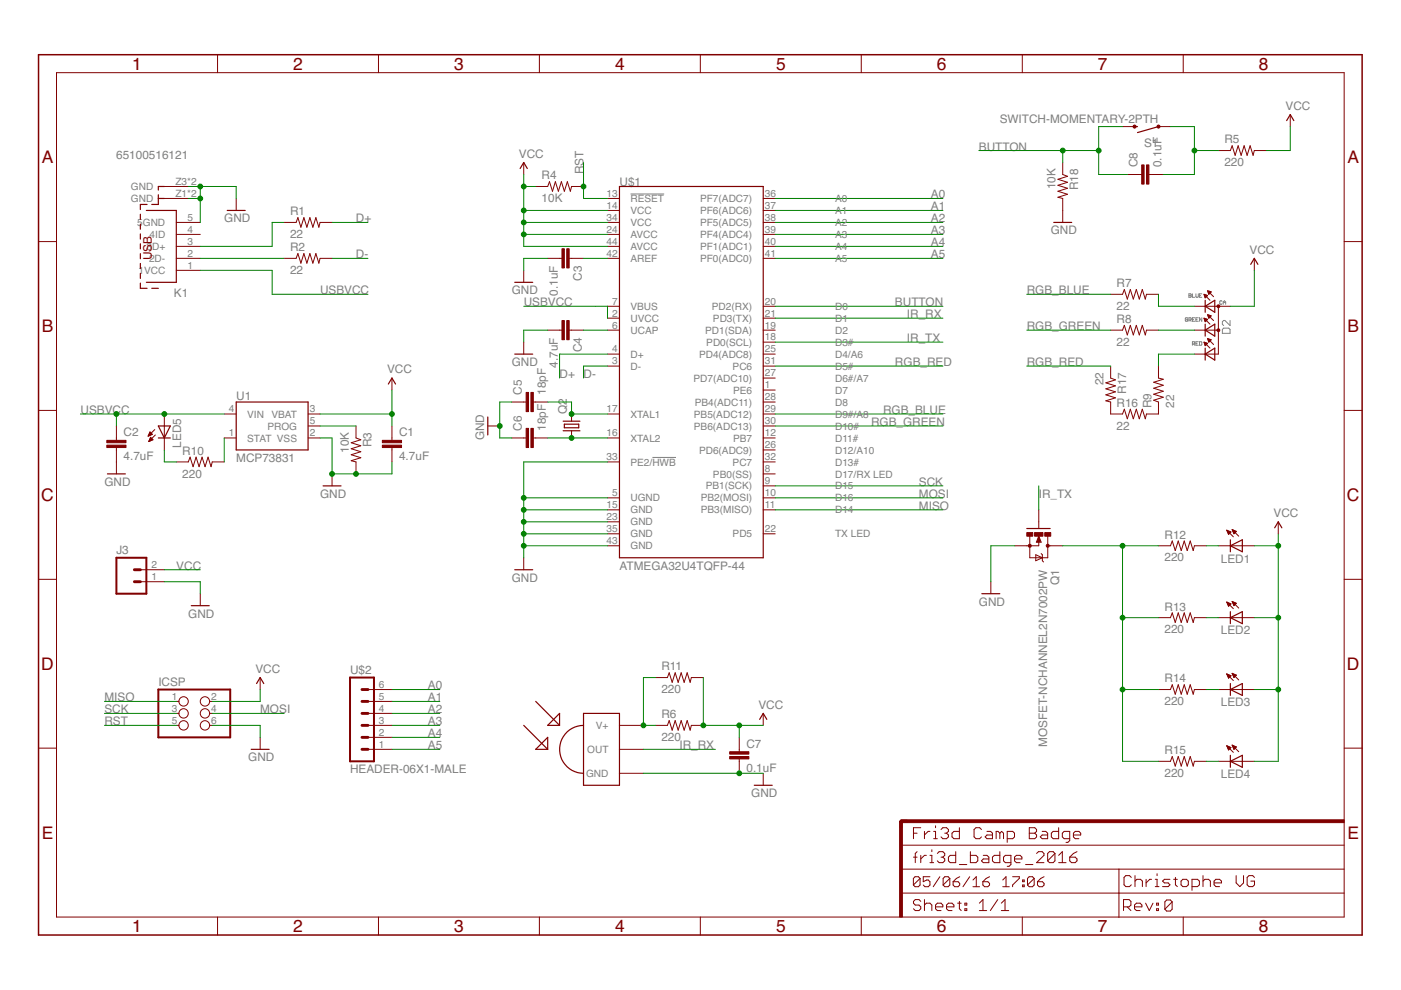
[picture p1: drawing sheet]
<svg xmlns="http://www.w3.org/2000/svg" width="297mm" height="210mm" viewBox="0 0 297 210" stroke-linecap="round" stroke-linejoin="round" font-family="sans-serif">
<g fill="none" stroke="#808080" stroke-width=".21">
<path d="M133.7 41.1h7.1M251.8 67.5l-.1-.1-.4 .1 .1 .6 .4-.1v-.2h-.2M252.1 62.3l.5 .1-.2 .6h-.3zM252.1 67.9h.3l.2-.4-.5-.1v.7M252.1 62.7h.3M252.3 67.9l.3 .2M252.8 62.3v.7h.5M252.8 72.9l.5-.1-.1-.3h-.4v.7M252.8 67.8h.3M253.1 72.9l.2 .3M253.3 67.4h-.5v.7h.5M253.6 62.3l.1 .7 .4-.1v-.6"/>
<path d="M253.6 67.8h.2M253.6 72.8h.2M254.1 67.4h-.5v.7h.5M254.1 72.5h-.5v.7h.5M254.3 62.7h.3M254.3 72.5l.5 .1-.1 .6h-.4zM254.8 62.3h-.5v.7h.5M254.8 67.4v.7l-.5-.7v.7M259.1 63.9l-.1-.1-.4 .1v.5l.1 .1 .4-.1M259.2 69.8l.2-.2h1.1l.3 .2v.9h-1.6zM259.4 64.5v-.5l.2-.2 .3 .2v.5M259.4 64.1h.5"/>
<path d="M260.8 67.9v1.1l-1.1-1.1h-.3l-.2 .3v.5l.2 .3M138.3 97h5"/>
</g>
<g fill="#800000" stroke="#800000" stroke-width=".21">
<path d="M190.7 174.1h.6v20.3h-.6z"/>
<path d="M191 173.8h94v.6h-94z"/>
<path d="M81.1 94.4h4v.5h-4z"/>
<path d="M81.1 93.4h4v.5h-4z"/>
<path d="M22.6 94.4h4.1v.5h-4.1z"/>
<path d="M22.6 93.4h4.1v.5h-4.1z"/>
<path d="M119.1 52.7h.6v4.1h-.6z"/>
<path d="M120.2 52.7h.5v4.1h-.5z"/>
<path d="M119.1 68h.6v4h-.6z"/>
<path d="M120.2 68h.5v4h-.5z"/>
<path d="M112.6 83.2h.5v4.1h-.5z"/>
<path d="M111.5 83.2h.6v4.1h-.6z"/>
<path d="M112.6 90.8h.5v4.1h-.5z"/>
<path d="M111.5 90.8h.6v4.1h-.6z"/>
<path d="M154.7 160.4h4.1v.5h-4.1z"/>
<path d="M154.7 159.4h4.1v.5h-4.1z"/>
<path d="M243.1 35h.5v4h-.5z"/>
<path d="M242.1 35h.5v4h-.5z"/>
<path d="M217.7 112.9h1.3v.8h-1.3z"/>
<path d="M221.5 112.9h1.3v.8h-1.3z"/>
<path d="M219.4 112.9h1.7v.8h-1.7z"/>
</g>
<g fill="none" stroke="#800000" stroke-width=".21">
<path d="M12 15.4h273v179h-273zM46.1 11.6v3.8M80.2 11.6v3.8M114.4 11.6v3.8M148.5 11.6v3.8M182.6 11.6v3.8M216.7 11.6v3.8M250.9 11.6v3.8M34.8 39.5h5.1M111 34.5v2.5M113.6 39.5h2.5l.4-1 .6 2.1 .7-2.1 .6 2.1 .6-2.1 .7 2.1 .6-2.1 .6 2.1 .3-1.1h2.5M225.3 34.5v2.5l1 .4-2 .6 2 .7-2 .6 2 .6-2 .7 2 .6-2 .6 1 .3v5.1"/>
<path d="M238 26.8h2.5M239 37h3.1M243.6 37h3M245.6 26.8h2.6M258.3 31.9h2.6l.3-1 .7 2 .6-2 .6 2 .7-2 .6 2 .6-2 .7 2 .2-1h2.6M273.6 24.3v2.5M8.2 51.2h3.8M34.8 42.1h5.1M37.4 54.8h5.1M37.4 49.7h5.1M37.4 52.2h5.1M37.4 47.2h5.1"/>
<path d="M37.4 57.3h5.1M50.1 42.1v2.5M60.2 54.8h2.6l.4-1 .6 2 .6-2 .7 2 .6-2 .6 2 .7-2 .6 2 .3-1h2.5M60.2 47.2h2.6l.4-1.1 .6 2.1 .6-2.1 .7 2.1 .6-2.1 .6 2.1 .7-2.1 .6 2.1 .3-1h2.5M111 57.3v2.6M116.1 54.8h3M120.7 54.8h3M128.8 42.1h2.5M128.8 54.8h2.5M128.8 49.7h2.5M128.8 52.2h2.5M128.8 47.2h2.5"/>
<path d="M128.8 44.6h2.5M161.8 42.1h2.6M161.8 54.8h2.6M161.8 49.7h2.6M161.8 52.2h2.6M161.8 47.2h2.6M161.8 44.6h2.6M265.9 54.8v2.5M285 51.2h3.8M111 72.5v2.6M116.1 70h3M120.7 70h3"/>
<path d="M128.8 75.1h2.5M128.8 77.6h2.5M128.8 70h2.5M128.8 64.9h2.5M128.8 67.5h2.5M161.8 75.1h2.6M161.8 77.6h2.6M161.8 72.5h2.6M161.8 70h2.6M161.8 64.9h2.6M161.8 67.5h2.6M235.5 77.6v2.6l1 .3-2 .7 2 .6-2 .6 2 .7-2 .6 2 .6-2 .7 1 .2v2.6h2.5l.4-1 .6 2 .6-2 .7 2 .6-2 .7 2 .6-2 .6 2 .3-1h2.5v-2.6l-1-.3 2-.7-2-.6 2-.6-2-.7 2-.6-2-.7 2-.6-1-.2v-2.6"/>
<path d="M235.5 70h2.5l.4-1 .6 2 .6-2 .7 2 .6-2 .7 2 .6-2 .6 2 .3-1h2.5M235.5 62.4h2.5l.4-1 .6 2 .6-2 .7 2 .6-2 .7 2 .6-2 .6 2 .3-1h2.5M253.2 70h5.1M253.2 64.9h7.7M255.3 72.5l.7 .3-.5 .5zM255.3 67.5l.7 .2-.5 .5zM255.3 62.4l.7 .3-.5 .5zM255.3 72.6h.1M255.3 67.5h.2M255.3 62.5h.2M255.3 72.7h.5M255.3 67.6h.5"/>
<path d="M255.3 62.6h.6M255.4 72.8h.6M255.4 67.8h.6M255.4 62.7h.6M255.4 73h.5M255.4 67.9h.5M255.4 62.8h.5M255.5 73.1h.3M255.5 68h.3M255.5 62.9h.2M255.5 73.2h.1M255.5 68.1h.1"/>
<path d="M255.5 63.1h.1M255.7 72.9l.8 .9M255.7 67.8l.8 .9M255.7 62.8l.8 .9M256 71.8l.8 .2-.5 .5zM256 66.7l.8 .3-.5 .5zM256 61.6l.8 .3-.5 .5zM256.1 71.9h.2M256.1 66.8h.2M256.1 61.7h.3M256.1 72h.6M256.1 66.9h.6"/>
<path d="M256.1 61.9h.7M256.2 72.1h.5M256.2 67.1h.5M256.2 62h.5M256.2 72.2h.4M256.2 67.2h.4M256.2 62.1h.4M256.2 72.3h.3M256.2 67.3h.3M256.2 62.2h.3M256.3 72.5h.1M256.3 67.4h.1"/>
<path d="M256.3 62.3h.1M256.4 72.2l.9 .8M256.4 67.1l.9 .9M256.4 62l.9 .9M258.3 64.9v10.2h-5.1M8.2 87h3.8M24.7 90.3v3.1M24.7 94.9v5.6M31.5 92.4h.2M31.5 92.3h.4M31.6 92.1h.6M31.6 93.6h.1"/>
<path d="M31.6 93.5h.3M31.6 92h.6M31.7 91.9h.4M31.7 93.3h.5M31.7 93.2h.7M31.7 91.8h.3M31.8 91.7h.1M31.8 93.1h.5M31.8 91.6l.5 .5-.9 .4zM31.8 93h.4M31.9 92.9h.1M31.9 92.7l-.4 .9"/>
<path d="M31.9 92.7l.5 .5-.9 .4M31.9 92.7h.1M32.8 91.1l-1.4 1.4M32.9 92.2l-1.4 1.4M34.8 87.8v7.6M37.4 97.9h2.5l.4-1 .6 2.1 .7-2.1 .6 2.1 .6-2.1 .7 2.1 .6-2.1 .6 2.1 .3-1.1h2.5M47.5 87.8h2.6M47.5 92.9h2.6M65.3 87.8h2.6M65.3 90.3h2.6M65.3 92.9h2.6M75.5 90.3v2.6l1 .3-2 .7 2 .6-2 .6 2 .7-2 .6 2 .6-2 .7 1 .2v2.6"/>
<path d="M83.1 80.2v2.5M83.1 90.3v3.1M83.1 94.9v3M103.4 90.3h2.6M108.5 85.2h3M108.5 92.9h3M113.1 85.2h3M113.1 92.9h3M121.2 87.8v1.5M121.2 91.3v1.6M128.8 87.8h2.5M128.8 92.9h2.5"/>
<path d="M128.8 97.9h2.5M161.8 85.2h2.6M161.8 87.8h2.6M161.8 90.3h2.6M161.8 92.9h2.6M161.8 97.9h2.6M161.8 95.4h2.6M161.8 80.2h2.6M161.8 82.7h2.6M285 87h3.8M70.4 100.5v2.5M111 118.3v2.5"/>
<path d="M128.8 108.1h2.5M128.8 110.6h2.5M128.8 113.2h2.5M128.8 115.7h2.5M128.8 105.6h2.5M161.8 108.1h2.6M161.8 113.2h2.6M161.8 100.5h2.6M161.8 103h2.6M161.8 105.6h2.6M218.3 113.7v4.6h3.8v-4.6M219.6 117.6l1.4 .7-1.4 .6z"/>
<path d="M220.2 114.8v.9h-5M220.2 108.1v3.8M220.2 113.7l.5 1.3h-1zM220.7 117.4l.3 .2v1.3l.3 .2M222.1 115.7h3.2M245.6 115.7h2.6l.3-1 .7 2 .6-2 .6 2 .7-2 .6 2 .6-2 .7 2 .2-1h2.6M258.3 115.7h7.6M260.1 112.4l1.4 1.4M260.1 112.4l.9 .4-.5 .5zM260.1 112.5h.2M260.2 112.6h.4M260.2 112.8h.7"/>
<path d="M260.3 112.9h.6M260.3 113h.5M260.4 113.1h.3M260.5 113.2h.1M261.2 112.3l1.4 1.4M261.2 112.3l.9 .4-.5 .5zM261.3 112.4h.2M261.3 112.5h.5M261.4 112.6h.7M261.5 112.8h.5M261.5 112.9h.4M261.6 113h.2"/>
<path d="M261.6 113.1h.1M271 110.6v2.6M8.2 122.8h3.8M29.8 123.3h5M29.8 120.8h5M42.5 125.9v2.5M210.1 123.3v2.6M245.6 131h2.6l.3-1.1 .7 2.1 .6-2.1 .6 2.1 .7-2.1 .6 2.1 .6-2.1 .7 2.1 .2-1h2.6M258.3 131h7.6M260.1 127.7l.9 .3-.5 .5zM260.1 127.7l1.4 1.4M260.1 127.7h.2"/>
<path d="M260.2 127.8h.3M260.2 128h.6M260.3 128.1h.6M260.3 128.2h.5M260.4 128.3h.3M260.4 128.4h.2M261.2 127.5l1.4 1.4M261.2 127.5l.9 .4-.5 .5zM261.3 127.6h.1M261.3 127.7h.4M261.4 127.8h.6M261.4 128h.7"/>
<path d="M261.5 128.1h.5M261.5 128.2h.3M261.6 128.3h.1M285 122.8h3.8M8.2 158.6h3.8M37.4 148.7h.6M37.4 151.3h.6M37.4 153.8h.6M44.4 148.7h.6M44.4 151.3h.6M44.4 153.8h.6M55.2 143.7v2.5"/>
<path d="M55.2 156.3v2.6M78 148.7h5.1M78 151.3h5.1M78 153.8h5.1M78 158.9h5.1M78 146.2h5.1M78 156.3h5.1M131.3 153.8h5.1M131.3 158.9h5.1M139 153.8h2.5l.4-1 .6 2 .7-2 .6 2 .6-2 .7 2 .6-2 .6 2 .3-1h2.5M139 143.7h2.5l.4-1.1 .6 2.1 .7-2.1 .6 2.1 .6-2.1 .7 2.1 .6-2.1 .6 2.1 .3-1h2.5M156.7 156.3v3.1"/>
<path d="M161.8 151.3v2.5M245.6 146.2h2.6l.3-1 .7 2 .6-2 .6 2 .7-2 .6 2 .6-2 .7 2 .2-1h2.6M258.3 146.2h7.6M260.1 142.9l.4 .9 .5-.5M260.1 142.9l1.4 1.4M260.1 142.9l.9 .4M260.1 158.1l1.4 1.4M260.1 158.1l.9 .4-.5 .5zM260.1 142.9h.1M260.2 143h.3M260.2 158.2h.1M260.2 158.3h.4"/>
<path d="M260.2 143.2h.5M260.2 158.5h.7M260.3 143.3h.7M260.3 158.6h.6M260.3 143.4h.6M260.3 158.7h.5M260.4 143.5h.3M260.4 158.8h.3M260.4 143.6h.2M260.5 159h.1M260.5 143.8h.1M261.2 142.8l1.4 1.4"/>
<path d="M261.2 142.8l.9 .4M261.2 142.8l.4 .9M261.2 158l1.4 1.4M261.2 158l.9 .4-.5 .5zM261.3 142.8h.1M261.3 142.9h.3M261.3 158.1h.2M261.3 158.2h.5M261.4 143h.5M261.4 143.2h.7M261.4 158.3h.7M261.5 158.5h.5"/>
<path d="M261.5 143.3h.5M261.5 158.6h.4M261.5 143.4h.4M261.6 158.7h.2M261.6 143.5h.1M261.6 158.8h.1M261.6 143.6h.1M262.1 143.2l-.5 .5M285 158.6h3.8M131.3 164h5.1M156.7 160.9v3.1M161.8 164v2.5"/>
<path d="M191 179.2h94M193.7 176.7h.7M195.2 175.5h-1.5v2.3M196 176.3v1.5M197.2 176.3h-.4l-.8 .7M198 176.3h.4v1.5M198 177.8h.7M198.4 175.1v.4M199.5 175.9l.4-.4h.8l.4 .4v.4l-.4 .4M200.3 176.7h.4M200.7 176.7l.4 .3v.4l-.4 .4h-.8l-.4-.4M203.4 175.5v2.3h-1.2l-.4-.4v-.7l.4-.4h1.2"/>
<path d="M208.1 175.9l-.4-.4h-.8l-.4 .4v1.5l.4 .4h.8l.4-.4M209.3 176.3h.7l.4 .4v1.1h-1.1l-.4-.4 .4-.4h1.1M212 176.7v1.1M212 176.7l.4-.4 .4 .4v1.1M212 176.7l-.4-.4h-.4v1.5M213.6 177.8h1.1l.4-.4v-.7l-.4-.4h-1.1v2.3M218.2 175.5h1.2l.4 .4v.4l-.4 .4 .4 .3v.4l-.4 .4h-1.2zM218.2 176.7h1.2M221 176.3h.7l.4 .4v1.1h-1.1l-.4-.4 .4-.4h1.1M224.5 175.5v2.3h-1.2l-.4-.4v-.7l.4-.4h1.2M226.8 177.8h-1.2l-.4-.4v-.7l.4-.4h1.2v1.9l-.4 .4h-.4M227.6 177h1.5v-.3l-.4-.4h-.7l-.4 .4v.7l.4 .4h.7"/>
<path d="M245.6 161.4h2.6l.3-1 .7 2 .6-2 .6 2 .7-2 .6 2 .6-2 .7 2 .2-1h2.6M258.3 161.4h7.6M46.1 194.4v3.8M80.2 194.4v3.8M114.4 194.4v3.8M148.5 194.4v3.8M182.6 194.4v3.8M191 189.4h94M191 184.3h94M193.7 181.7h.7M194.4 180.6l-.3 .4v1.9M195.1 186.2l-.4-.3h-.7l-.3 .3v1.4"/>
<path d="M195.1 186.2v1.4l-.4 .4h-.7l-.3-.4M195.1 186.2l-1.4 1.4M195.2 181.4v1.5M195.2 191.1l-.4-.4h-.7l-.4 .4v.4l.4 .4h.7l.4 .4v.4l-.4 .4h-.7l-.4-.4M196 191.9l.4-.4h.8l.4 .4v1.2M196 190.7v2.4M196.4 181.4h-.4l-.8 .7M197.2 181.4h.4v1.5M197.2 182.9h.8M197.2 185.9h-1.5v1l.8-.3h.3l.4 .3v.7l-.4 .4h-.7l-.4-.4M197.6 180.2v.4M198.4 192.3h1.5v-.4l-.4-.4h-.8l-.3 .4v.8l.3 .4h.8"/>
<path d="M198.7 181l.4-.4h.8l.4 .4v.4l-.4 .3M199.3 185.9l-1.4 2.1M199.5 181.7h.4M199.9 181.7l.4 .4v.4l-.4 .4h-.8l-.4-.4M200.7 192.3h1.5v-.4l-.4-.4h-.7l-.4 .4v.8l.4 .4h.7M201.4 186.2l-.4-.3h-.7l-.3 .3v1.4M201.4 186.2v1.4l-.4 .4h-.7l-.3-.4M201.4 186.2l-1.4 1.4M202.1 186.9h1l.4 .4v.3l-.4 .4h-.7l-.3-.4zM202.6 180.6v2.3h-1.1l-.4-.4v-.8l.4-.3h1.1M203 191.5h.8M203.4 183.3h1.6"/>
<path d="M203.4 191.1v1.6l.4 .4M203.5 185.9l-.7 .3-.7 .7M204.6 192.7h.4v.4h-.4zM204.6 191.5h.4v.4h-.4zM205.6 185.9l-1.4 2.1M205.7 180.6v2.3h1.2l.4-.4v-.8l-.4-.3h-1.2M206.3 188h1.4M206.3 186.6l.7-.7v2.1M207.6 191.5l.8-.8v2.4M207.6 193.1h1.6M208.4 186.9h1l.4 .4v.3l-.4 .4h-.7l-.3-.4zM208.5 181.4h.8l.4 .3v1.2h-1.2l-.4-.4 .4-.4h1.2"/>
<path d="M209.8 185.9l-.7 .3-.7 .7M211.5 190.7l-1.5 2.4M212 180.6v2.3h-1.2l-.4-.4v-.8l.4-.3h1.2M212.3 193.1h1.6M212.3 191.5l.8-.8v2.4M212.6 188h1.4M212.6 186.6l.7-.7v2.1M214.3 182.9h-1.2l-.3-.4v-.8l.3-.3h1.2v1.9l-.4 .4h-.3M214.7 185.9h1.4v.3l-1.4 1.4v.4M215.1 182.1h1.6v-.4l-.4-.3h-.8l-.4 .3v.8l.4 .4h.8M216.7 194.4v3.8M216.8 187.6h.3v.4h-.3z"/>
<path d="M216.8 186.6h.3v.3h-.3zM217.4 183.3h1.6M219.3 186.2l-.4-.3h-.7l-.4 .3v1.4M219.3 186.2v1.4l-.4 .4h-.7l-.4-.4M219.3 186.2l-1.5 1.4M219.8 181l.4-.4h.8l.3 .4v.4l-1.5 1.5h1.5M220 186.9h1l.4 .4v.3l-.4 .4h-.7l-.3-.4zM221.4 185.9l-.7 .3-.7 .7M223.7 181v1.5l-.4 .4h-.8l-.4-.4M223.7 181l-.4-.4h-.8l-.4 .4v1.5M223.7 181l-1.6 1.5M224.5 182.9h1.5"/>
<path d="M224.5 181.4l.7-.8v2.3M226.8 181.7h1.2l.3 .4v.4l-.3 .4h-.8l-.4-.4zM228.3 180.6l-.7 .4-.8 .7M237.2 184.3v10.2M238.2 192.3h1.2l.4-.4v-.8l-.4-.4h-1.2v2.4M239 192.3l.8 .8M239.9 186l-.4-.3h-.8l-.4 .3v1.6l.4 .4h.8l.4-.4M240.5 192.3h1.6v-.4l-.4-.4h-.8l-.4 .4v.8l.4 .4h.8M240.6 185.7v2.3M240.6 186.8l.4-.4h.8l.4 .4v1.2M242.9 191.5l.8 1.6 .8-1.6M243 186.4v1.6"/>
<path d="M244.2 186.4h-.4l-.8 .8M244.9 188h.8M244.9 186.4h.4v1.6M245.2 192.7h.4v.4h-.4zM245.2 191.5h.4v.4h-.4zM245.3 185.3v.4M248.1 186.4h-1.2l-.4 .4 .4 .4h.8l.4 .4-.4 .4h-1.2M248.5 191.2l-.4-.4h-.7l-.4 .4v1.6M248.5 191.2v1.6l-.4 .4h-.7l-.4-.4M248.5 191.2l-1.5 1.6M248.8 186.4h.8M249.2 186v1.6l.4 .4"/>
<path d="M250.8 186.4h.8l.3 .4v.8l-.3 .4h-.8l-.4-.4v-.8zM250.9 194.4v3.8M252.7 188h1.2l.4-.4v-.8l-.4-.4h-1.2v2.4M255.1 186.8l.4-.4h.7l.4 .4v1.2M255.1 185.7v2.3M257.4 187.2h1.6v-.4l-.4-.4h-.8l-.4 .4v.8l.4 .4h.8M262.1 185.7v1.5l.8 .8 .8-.8v-1.5M266 186l-.4-.3h-.8l-.4 .3v1.6l.4 .4h.8l.4-.4v-.8h-.8"/>
<circle cx="38.9" cy="148.7" r=".99"/>
<circle cx="38.9" cy="153.8" r=".99"/>
<circle cx="38.9" cy="151.3" r=".99"/>
<circle cx="43.5" cy="148.7" r=".99"/>
<circle cx="43.5" cy="153.8" r=".99"/>
<circle cx="43.5" cy="151.3" r=".99"/>
</g>
<path d="M28.5 120.8h1.3M28.5 123.3h1.3M76.8 153.8h1.2M76.8 156.3h1.2M76.8 158.9h1.2M76.8 148.7h1.2M76.8 151.3h1.2M76.8 146.2h1.2M192.3 174.1h-1.3v1.3" fill="none" stroke="#800000" stroke-width=".61"/>
<path d="M8.2 11.6h280.6v186.6h-280.6zM220.2 114.6v.2h-.2l.2-.9 .3 .9" fill="none" stroke="#800000" stroke-width=".32"/>
<g fill="none" stroke="#800000" stroke-width=".25">
<path d="M34.8 39.5h-1.2v.8M110.3 35.7l.7-1.2 .8 1.2M131.3 39.5h30.5v78.8h-30.5zM240.5 26.8h.7M245.6 26.8l-4.4 1.3M272.8 25.6l.8-1.3 .7 1.3M29.8 45.4v1.1M29.8 47.5v1.1M29.8 49.6v1.1M29.8 51.7v1.1M29.8 53.8v1.1M29.8 55.9v1"/>
<path d="M29.8 58v1M31 44.6h6.4v15.3h-6.4M31.2 43.3h-1.4v1.1M33.6 41.3v2h-1.4M33.6 42.1h1.2M48.2 44.6h3.8M109.1 59.9h3.8M223.4 47.2h3.8M265.2 56l.7-1.2 .8 1.2M29.8 60v1.1h1.4M32.2 61.1h1.4M109.1 75.1h3.8"/>
<path d="M255.5 75.1l2.1-1.3v2.5zM255.5 63.7v2.5M255.5 68.7v2.6M255.5 73.8v2.5M255.5 64.9l2.1-1.2v2.5zM255.5 70l2.1-1.3v2.6zM33.6 90.3h2.5l-1.3 2.6zM33.6 92.9h2.5M50.1 85.2h15.2v10.2h-15.2zM82.3 81.4l.8-1.2 .8 1.2M103.4 88.4v3.8M119.4 89.3h3.6"/>
<path d="M119.4 91.3h3.6M119.7 89.9h3v.8h-3zM22.8 100.5h3.8M68.5 103h3.8M217.7 112.1h5M260.9 115.7l2.5-1.3v2.6zM260.9 114.4v2.6M270.3 111.9l.7-1.3 .8 1.3M40.6 128.4h3.8M109.1 120.8h3.8M208.2 125.9h3.8M260.9 129.7v2.5"/>
<path d="M260.9 131l2.5-1.3v2.5zM53.3 158.9h3.8M54.4 144.9l.8-1.2 .7 1.2M111 153.8l5.1 5.1M113.6 158.9l2.5-2.6v2.6zM113.6 148.7l5 5.1M118.6 151.3v2.5h-2.5zM123.7 153.8a5.1 5.1 0 0 0-5 5.1 5.1 5.1 0 0 0 5 5.1M123.7 151.3h7.6v15.2h-7.6zM161.1 152.5l.7-1.2 .8 1.2M260.9 144.9v2.5M260.9 146.2l2.5-1.3v2.5z"/>
<path d="M159.9 166.5h3.8M260.9 160.1v2.6M260.9 161.4l2.5-1.3v2.6z"/>
</g>
<g fill="#800000" stroke="#800000" stroke-width=".21">
<path d="M240.3 26.6h.5v.5h-.5z" fill-rule="evenodd"/>
<path d="M258.1 64.7h.5v.4h-.5l-.1-.2h.4h-.4z" fill-rule="evenodd"/>
<path d="M258.1 69.8h.5v.4h-.5l-.1-.2h.4h-.4z" fill-rule="evenodd"/>
<circle cx="245.6" cy="26.8" r=".33"/>
<circle cx="218.3" cy="115.7" r=".33"/>
<circle cx="222.1" cy="115.7" r=".33"/>
</g>
<path d="M24.7 118.3h6.3v7.6h-6.3zM33.6 146.2h15.2v10.1h-15.2zM74.2 143.7h5.1v17.7h-5.1z" fill="none" stroke="#800000" stroke-width=".42"/>
<g fill="none" stroke="#008000" stroke-width=".21">
<path d="M39.9 39.5h10.2v2.6M42.5 39.5v7.7M111 37v15.2h17.8M111 39.5h2.6M123.7 34.5v7.6h5.1M207.5 31.9h25.4M225.3 31.9v2.6M238 26.8h-5.1v10.2h6.1M248.2 26.8h5v10.2h-6.6M253.2 31.9h5.1M273.6 26.8v5.1h-5.1M39.9 42.1h2.6"/>
<path d="M42.5 54.8h17.7M42.5 57.3h15.2v5.1h20.3M60.2 47.2h-2.5v5h-15.2M70.4 54.8h7.6M70.4 47.2h7.6M111 47.2h17.8M111 44.6h17.8M111 49.7h17.8M116.1 54.8h-5.1v2.5M123.7 54.8h5.1M164.4 54.8h35.5M164.4 42.1h35.5"/>
<path d="M164.4 47.2h35.5M164.4 44.6h35.5M164.4 49.7h35.5M164.4 52.2h35.5M265.9 57.3v7.6h-5M111 64.9h17.8v2.6M116.1 70h-5.1v2.5M123.7 70h5.1M128.8 75.1h-10.2v5.1M128.8 77.6h-5.1v2.6M164.4 77.6h35.5M164.4 64.9h35.5"/>
<path d="M164.4 72.5h35.5M164.4 67.5h35.5M217.7 70h17.8M217.7 77.6h17.8M217.7 62.4h17.8M245.6 70h7.6M245.6 62.4v2.5h7.6M253.2 75.1h-7.6v2.5M17.1 87.8h30.4M24.7 87.8v2.5M34.8 95.4v2.5h2.6M47.5 92.9v5"/>
<path d="M67.9 92.9h2.5v7.6h12.7v-2.6M67.9 87.8h15.2M67.9 90.3h7.6M83.1 82.7v7.6M108.5 85.2h-2.5v7.7h2.5M116.1 92.9h12.7M116.1 85.2h5.1v2.6h7.6M128.8 97.9h-17.8v20.4M164.4 87.8h35.5M164.4 90.3h35.5M111 105.6h17.8M111 108.1h17.8"/>
<path d="M111 110.6h17.8M111 113.2h17.8M111 115.7h17.8M164.4 105.6h35.5M164.4 108.1h35.5M164.4 103h35.5M215.2 115.7h-5.1v7.6M220.2 103v5.1M225.3 115.7h20.3M238 115.7v45.7h7.6M255.8 115.7h2.5M265.9 115.7h5.1"/>
<path d="M271 113.2v48.2h-5.1M34.8 123.3h7.7v2.6M34.8 120.8h7.7M238 131h7.6M255.8 131h2.5M265.9 131h5.1M22.1 153.8h15.3M22.1 148.7h15.3M22.1 151.3h15.3M45 153.8h10.2v2.5M45 151.3h15.2M55.2 146.2v2.5h-10.2"/>
<path d="M83.1 153.8h10.2M83.1 146.2h10.2M83.1 148.7h10.2M83.1 158.9h10.2M83.1 151.3h10.2M83.1 156.3h10.2M136.4 158.9h15.3M139 143.7h-2.6v10.1h2.6M149.1 143.7v10.1h12.7M156.7 153.8v2.5M238 146.2h7.6M255.8 146.2h2.5"/>
<path d="M265.9 146.2h5.1M136.4 164h25.4M255.8 161.4h2.5"/>
</g>
<g fill="#008000" stroke="#008000" stroke-width=".21">
<circle cx="70.4" cy="100.5" r=".51"/>
<circle cx="75.5" cy="100.5" r=".51"/>
<circle cx="111" cy="108.1" r=".51"/>
<circle cx="111" cy="110.6" r=".51"/>
<circle cx="111" cy="113.2" r=".51"/>
<circle cx="111" cy="115.7" r=".51"/>
<circle cx="111" cy="105.6" r=".51"/>
<circle cx="106" cy="90.3" r=".51"/>
<circle cx="156.7" cy="164" r=".51"/>
<circle cx="42.5" cy="42.1" r=".51"/>
<circle cx="42.5" cy="39.5" r=".51"/>
<circle cx="24.7" cy="87.8" r=".51"/>
<circle cx="34.8" cy="87.8" r=".51"/>
<circle cx="83.1" cy="87.8" r=".51"/>
<circle cx="111" cy="39.5" r=".51"/>
<circle cx="111" cy="44.6" r=".51"/>
<circle cx="111" cy="47.2" r=".51"/>
<circle cx="111" cy="49.7" r=".51"/>
<circle cx="271" cy="146.2" r=".51"/>
<circle cx="271" cy="131" r=".51"/>
<circle cx="271" cy="115.7" r=".51"/>
<circle cx="149.1" cy="153.8" r=".51"/>
<circle cx="156.7" cy="153.8" r=".51"/>
<circle cx="121.2" cy="87.8" r=".51"/>
<circle cx="121.2" cy="92.9" r=".51"/>
<circle cx="232.9" cy="31.9" r=".51"/>
<circle cx="225.3" cy="31.9" r=".51"/>
<circle cx="123.7" cy="39.5" r=".51"/>
<circle cx="238" cy="115.7" r=".51"/>
<circle cx="238" cy="131" r=".51"/>
<circle cx="238" cy="146.2" r=".51"/>
<circle cx="253.2" cy="31.9" r=".51"/>
<circle cx="136.4" cy="153.8" r=".51"/>
</g>
<g font-size="3.7" fill="#800000">
<text x="28" y="14.8">1</text>
<text x="62.2" y="14.8">2</text>
<text x="96.3" y="14.8">3</text>
<text x="130.4" y="14.8">4</text>
<text x="164.5" y="14.8">5</text>
<text x="198.7" y="14.8">6</text>
<text x="232.8" y="14.8">7</text>
<text x="266.9" y="14.8">8</text>
<text x="8.9" y="34.6">A</text>
<text x="285.7" y="34.6">A</text>
<text x="8.9" y="70.4">B</text>
<text x="285.7" y="70.4">B</text>
<text x="8.8" y="106.2">C</text>
<text x="285.6" y="106.2">C</text>
<text x="8.8" y="142">D</text>
<text x="285.6" y="142">D</text>
<text x="8.9" y="177.8">E</text>
<text x="285.7" y="177.8">E</text>
<text x="28" y="197.6">1</text>
<text x="62.2" y="197.6">2</text>
<text x="96.3" y="197.6">3</text>
<text x="130.4" y="197.6">4</text>
<text x="164.5" y="197.6">5</text>
<text x="198.7" y="197.6">6</text>
<text x="232.8" y="197.6">7</text>
<text x="266.9" y="197.6">8</text>
</g>
<g font-size="2.5" fill="#808080">
<text x="272.5" y="23.3">VCC</text>
<text x="212" y="26.1">SWITCH-MOMENTARY-2PTH</text>
<text x="24.6" y="33.7">65100516121</text>
<text x="110" y="33.4">VCC</text>
<text x="207.5" y="31.9">BUTTON</text>
<text x="241.2" y="35.5" transform="rotate(-90 241.2 35.5)">C8</text>
<text x="242.6" y="31.2">S1</text>
<text x="246.3" y="35.5" transform="rotate(-90 246.3 35.5)">0.1uF</text>
<text x="259.6" y="35.2">220</text>
<text x="259.6" y="30.4">R5</text>
<text x="114.8" y="38">R4</text>
<text x="123.7" y="37" transform="rotate(-90 123.7 37)">RST</text>
<text x="131.3" y="39.5">U$1</text>
<text x="223.8" y="40.2" transform="rotate(-90 223.8 40.2)">10K</text>
<text x="228.6" y="40.3" transform="rotate(-90 228.6 40.3)">R18</text>
<text x="47.5" y="47.2">GND</text>
<text x="61.5" y="45.7">R1</text>
<text x="75.5" y="47.2">D+</text>
<text x="114.8" y="42.8">10K</text>
<text x="197.4" y="42.1">A0</text>
<text x="197.4" y="44.6">A1</text>
<text x="197.4" y="47.2">A2</text>
<text x="61.5" y="50.5">22</text>
<text x="61.5" y="53.3">R2</text>
<text x="197.4" y="49.7">A3</text>
<text x="197.4" y="52.2">A4</text>
<text x="222.8" y="49.7">GND</text>
<text x="264.9" y="53.8">VCC</text>
<text x="61.5" y="58.1">22</text>
<text x="75.5" y="54.8">D-</text>
<text x="123.3" y="59.5" transform="rotate(-90 123.3 59.5)">C3</text>
<text x="197.4" y="54.8">A5</text>
<text x="36.9" y="62.9">K1</text>
<text x="67.9" y="62.4">USBVCC</text>
<text x="108.5" y="62.4">GND</text>
<text x="111" y="64.9">USBVCC</text>
<text x="118.3" y="62.7" transform="rotate(-90 118.3 62.7)">0.1uF</text>
<text x="189.8" y="64.9">BUTTON</text>
<text x="217.7" y="62.4">RGB_BLUE</text>
<text x="236.7" y="65.7">22</text>
<text x="236.7" y="60.9">R7</text>
<text x="192.3" y="67.5">IR_RX</text>
<text x="217.7" y="70">RGB_GREEN</text>
<text x="236.7" y="68.5">R8</text>
<text x="108.5" y="77.6">GND</text>
<text x="118.3" y="77.9" transform="rotate(-90 118.3 77.9)">4.7uF</text>
<text x="123.3" y="74.7" transform="rotate(-90 123.3 74.7)">C4</text>
<text x="189.8" y="77.6">RGB_RED</text>
<text x="192.3" y="72.5">IR_TX</text>
<text x="217.7" y="77.6">RGB_RED</text>
<text x="236.7" y="73.3">22</text>
<text x="82.1" y="79.1">VCC</text>
<text x="110.6" y="83.7" transform="rotate(-90 110.6 83.7)">C5</text>
<text x="115.7" y="83.7" transform="rotate(-90 115.7 83.7)">18pF</text>
<text x="118.6" y="80.2">D+</text>
<text x="123.7" y="80.2">D-</text>
<text x="233.9" y="81.7" transform="rotate(-90 233.9 81.7)">22</text>
<text x="238.7" y="83.5" transform="rotate(-90 238.7 83.5)">R17</text>
<text x="17.1" y="87.8">USBVCC</text>
<text x="50.1" y="84.7">U1</text>
<text x="120.2" y="87.8" transform="rotate(-90 120.2 87.8)">Q2</text>
<text x="187.2" y="87.8">RGB_BLUE</text>
<text x="236.7" y="86.3">R16</text>
<text x="244.1" y="86.5" transform="rotate(-90 244.1 86.5)">R9</text>
<text x="248.9" y="86.5" transform="rotate(-90 248.9 86.5)">22</text>
<text x="26.2" y="92.5">C2</text>
<text x="38.4" y="94.9" transform="rotate(-90 38.4 94.9)">LED5</text>
<text x="78.8" y="94.8" transform="rotate(-90 78.8 94.8)">R3</text>
<text x="84.6" y="92.5">C1</text>
<text x="102.7" y="93.3" transform="rotate(-90 102.7 93.3)">GND</text>
<text x="110.6" y="91.3" transform="rotate(-90 110.6 91.3)">C6</text>
<text x="115.7" y="91.3" transform="rotate(-90 115.7 91.3)">18pF</text>
<text x="184.7" y="90.3">RGB_GREEN</text>
<text x="236.7" y="91.1">22</text>
<text x="26.2" y="97.6">4.7uF</text>
<text x="38.7" y="101.2">220</text>
<text x="38.7" y="96.4">R10</text>
<text x="50.1" y="97.9">MCP73831</text>
<text x="74" y="96" transform="rotate(-90 74 96)">10K</text>
<text x="84.6" y="97.6">4.7uF</text>
<text x="22.1" y="103">GND</text>
<text x="67.9" y="105.6">GND</text>
<text x="194.8" y="105.6">MOSI</text>
<text x="194.8" y="103">SCK</text>
<text x="220.2" y="105.6">I</text>
<text x="220.9" y="105.6">R_TX</text>
<text x="194.8" y="108.1">MISO</text>
<text x="270" y="109.6">VCC</text>
<text x="24.7" y="117.5">J3</text>
<text x="246.9" y="119">220</text>
<text x="246.9" y="114.2">R12</text>
<text x="258.8" y="119.3">LED1</text>
<text x="37.4" y="120.8">VCC</text>
<text x="108.5" y="123.3">GND</text>
<text x="131.3" y="120.8">ATMEGA32U4TQFP-44</text>
<text x="224.5" y="124.1" transform="rotate(-90 224.5 124.1)">Q1</text>
<text x="39.9" y="131">GND</text>
<text x="207.5" y="128.4">GND</text>
<text x="246.9" y="129.5">R13</text>
<text x="246.9" y="134.3">220</text>
<text x="258.8" y="134.5">LED2</text>
<text x="54.1" y="142.6">VCC</text>
<text x="74.2" y="142.9">U$2</text>
<text x="140.2" y="142.2">R11</text>
<text x="22.1" y="148.7">MISO</text>
<text x="33.6" y="145.6">ICSP</text>
<text x="90.7" y="146.2">A0</text>
<text x="90.7" y="148.7">A1</text>
<text x="140.2" y="146.9">220</text>
<text x="246.9" y="149.5">220</text>
<text x="246.9" y="144.7">R14</text>
<text x="258.8" y="149.7">LED3</text>
<text x="22.1" y="153.8">RST</text>
<text x="22.1" y="151.3">SCK</text>
<text x="55.2" y="151.3">MOSI</text>
<text x="90.7" y="151.3">A2</text>
<text x="90.7" y="153.8">A3</text>
<text x="140.2" y="152.3">R6</text>
<text x="160.8" y="150.3">VCC</text>
<text x="52.6" y="161.4">GND</text>
<text x="90.7" y="156.3">A4</text>
<text x="90.7" y="158.9">A5</text>
<text x="140.2" y="157.1">220</text>
<text x="144" y="158.9">IR_RX</text>
<text x="158.3" y="158.5">C7</text>
<text x="222" y="158.4" transform="rotate(-90 222 158.4)">MOSFET-NCHANNEL2N7002PW</text>
<text x="246.9" y="159.9">R15</text>
<text x="74.2" y="164">HEADER-06X1-MALE</text>
<text x="158.3" y="163.6">0.1uF</text>
<text x="246.9" y="164.7">220</text>
<text x="258.8" y="165">LED4</text>
<text x="159.3" y="169">GND</text>
</g>
<text font-size="2.5" fill="#800000" x="32.2" y="55.2" transform="rotate(-90 32.2 55.2)">USB</text>
<g font-size="2.1" fill="#808080">
<text x="27.8" y="40.3">GND</text>
<text x="37.2" y="41.7">Z1*2</text>
<text x="37.2" y="39.2">Z3*2</text>
<text x="128.6" y="41.7">13</text>
<text x="162.2" y="41.7">36</text>
<text x="27.8" y="42.8">GND</text>
<text x="29.1" y="47.9">5GND</text>
<text x="39.7" y="46.8">5</text>
<text x="128.6" y="44.3">14</text>
<text x="128.6" y="46.8">34</text>
<text x="133.7" y="42.8">RESET</text>
<text x="133.7" y="45.4">VCC</text>
<text x="133.7" y="47.9">VCC</text>
<text x="148.4" y="47.9">PF5(ADC5)</text>
<text x="148.4" y="45.4">PF6(ADC6)</text>
<text x="148.4" y="42.8">PF7(ADC7)</text>
<text x="162.2" y="46.8">38</text>
<text x="162.2" y="44.3">37</text>
<text x="177.1" y="42.8">A0</text>
<text x="177.1" y="45.4">A1</text>
<text x="177.1" y="47.9">A2</text>
<text x="31.1" y="53">3D+</text>
<text x="31.7" y="50.5">4ID</text>
<text x="39.7" y="49.3">4</text>
<text x="39.7" y="51.9">3</text>
<text x="128.6" y="49.3">24</text>
<text x="128.6" y="51.9">44</text>
<text x="133.7" y="50.5">AVCC</text>
<text x="133.7" y="53">AVCC</text>
<text x="148.4" y="53">PF1(ADC1)</text>
<text x="148.4" y="50.5">PF4(ADC4)</text>
<text x="162.2" y="51.9">40</text>
<text x="162.2" y="49.3">39</text>
<text x="177.1" y="50.5">A3</text>
<text x="177.1" y="53">A4</text>
<text x="29.4" y="58.1">1VCC</text>
<text x="31.6" y="55.5">2D-</text>
<text x="39.7" y="54.4">2</text>
<text x="39.7" y="57">1</text>
<text x="128.6" y="54.4">42</text>
<text x="133.7" y="55.5">AREF</text>
<text x="148.4" y="55.5">PF0(ADC0)</text>
<text x="162.2" y="54.4">41</text>
<text x="177.1" y="55.5">A5</text>
<text x="129.8" y="64.6">7</text>
<text x="133.7" y="65.7">VBUS</text>
<text x="150.9" y="65.7">PD2(RX)</text>
<text x="162.2" y="64.6">20</text>
<text x="177.1" y="65.7">D0</text>
<text x="129.8" y="69.7">6</text>
<text x="129.8" y="67.1">2</text>
<text x="133.7" y="70.8">UCAP</text>
<text x="133.7" y="68.2">UVCC</text>
<text x="149.5" y="70.8">PD1(SDA)</text>
<text x="151.2" y="68.2">PD3(TX)</text>
<text x="162.2" y="69.7">19</text>
<text x="162.2" y="67.1">21</text>
<text x="177.1" y="70.8">D2</text>
<text x="177.1" y="68.2">D1</text>
<text x="129.8" y="74.7">4</text>
<text x="129.8" y="77.3">3</text>
<text x="133.7" y="75.8">D+</text>
<text x="148.2" y="75.8">PD4(ADC8)</text>
<text x="149.7" y="73.3">PD0(SCL)</text>
<text x="162.2" y="77.3">31</text>
<text x="162.2" y="72.2">18</text>
<text x="162.2" y="74.7">25</text>
<text x="177.1" y="73.3">D3#</text>
<text x="177.1" y="75.8">D4/A6</text>
<text x="133.7" y="78.4">D-</text>
<text x="147" y="80.9">PD7(ADC10)</text>
<text x="155.3" y="78.4">PC6</text>
<text x="155.4" y="83.5">PE6</text>
<text x="162.2" y="79.8">27</text>
<text x="162.2" y="82.3">1</text>
<text x="177.1" y="78.4">D5#</text>
<text x="177.1" y="80.9">D6#/A7</text>
<text x="177.1" y="83.5">D7</text>
<text x="48.5" y="87.4">4</text>
<text x="52.4" y="88.5">VIN</text>
<text x="57.6" y="88.5">VBAT</text>
<text x="65.7" y="87.4">3</text>
<text x="65.7" y="90">5</text>
<text x="128.6" y="87.4">17</text>
<text x="133.7" y="88.5">XTAL1</text>
<text x="147.1" y="88.5">PB5(ADC12)</text>
<text x="147.3" y="86">PB4(ADC11)</text>
<text x="162.2" y="84.9">28</text>
<text x="162.2" y="87.4">29</text>
<text x="162.2" y="90">30</text>
<text x="177.1" y="86">D8</text>
<text x="177.1" y="88.5">D9#/A8</text>
<text x="48.5" y="92.5">1</text>
<text x="52.4" y="93.6">STAT VSS</text>
<text x="56.7" y="91.1">PROG</text>
<text x="65.7" y="92.5">2</text>
<text x="128.6" y="92.5">16</text>
<text x="133.7" y="93.6">XTAL2</text>
<text x="147.1" y="91.1">PB6(ADC13)</text>
<text x="155.4" y="93.6">PB7</text>
<text x="162.2" y="92.5">12</text>
<text x="162.2" y="95">26</text>
<text x="177.1" y="91.1">D10#</text>
<text x="177.1" y="93.6">D11#</text>
<text x="128.6" y="97.6">33</text>
<text x="133.7" y="98.7">PE2/HWB</text>
<text x="148.2" y="96.2">PD6(ADC9)</text>
<text x="151.2" y="101.2">PB0(SS)</text>
<text x="155.3" y="98.7">PC7</text>
<text x="162.2" y="100.1">8</text>
<text x="162.2" y="97.6">32</text>
<text x="177.1" y="101.2">D17/RX LED</text>
<text x="177.1" y="98.7">D13#</text>
<text x="177.1" y="96.2">D12/A10</text>
<text x="128.6" y="107.7">15</text>
<text x="129.8" y="105.2">5</text>
<text x="133.7" y="106.3">UGND</text>
<text x="148.6" y="106.3">PB2(MOSI)</text>
<text x="149.6" y="103.8">PB1(SCK)</text>
<text x="162.2" y="102.7">9</text>
<text x="162.2" y="105.2">10</text>
<text x="162.2" y="107.7">11</text>
<text x="177.1" y="103.8">D15</text>
<text x="177.1" y="106.3">D16</text>
<text x="128.6" y="110.3">23</text>
<text x="128.6" y="112.8">35</text>
<text x="133.7" y="108.9">GND</text>
<text x="133.7" y="111.4">GND</text>
<text x="133.7" y="113.9">GND</text>
<text x="148.6" y="108.9">PB3(MISO)</text>
<text x="155.3" y="113.9">PD5</text>
<text x="162.2" y="112.8">22</text>
<text x="177.1" y="108.9">D14</text>
<text x="177.1" y="113.9">TX LED</text>
<text x="128.6" y="115.4">43</text>
<text x="133.7" y="116.5">GND</text>
<text x="32.1" y="123">1</text>
<text x="32.1" y="120.4">2</text>
<text x="36.4" y="148.4">1</text>
<text x="44.8" y="148.4">2</text>
<text x="80.4" y="148.4">5</text>
<text x="80.4" y="145.8">6</text>
<text x="36.4" y="150.9">3</text>
<text x="36.4" y="153.5">5</text>
<text x="44.8" y="150.9">4</text>
<text x="44.8" y="153.5">6</text>
<text x="80.4" y="156">2</text>
<text x="80.4" y="153.5">3</text>
<text x="80.4" y="150.9">4</text>
<text x="126.3" y="154.6">V+</text>
<text x="80.4" y="158.5">1</text>
<text x="124.5" y="159.6">OUT</text>
<text x="124.3" y="164.7">GND</text>
</g>
</svg>
